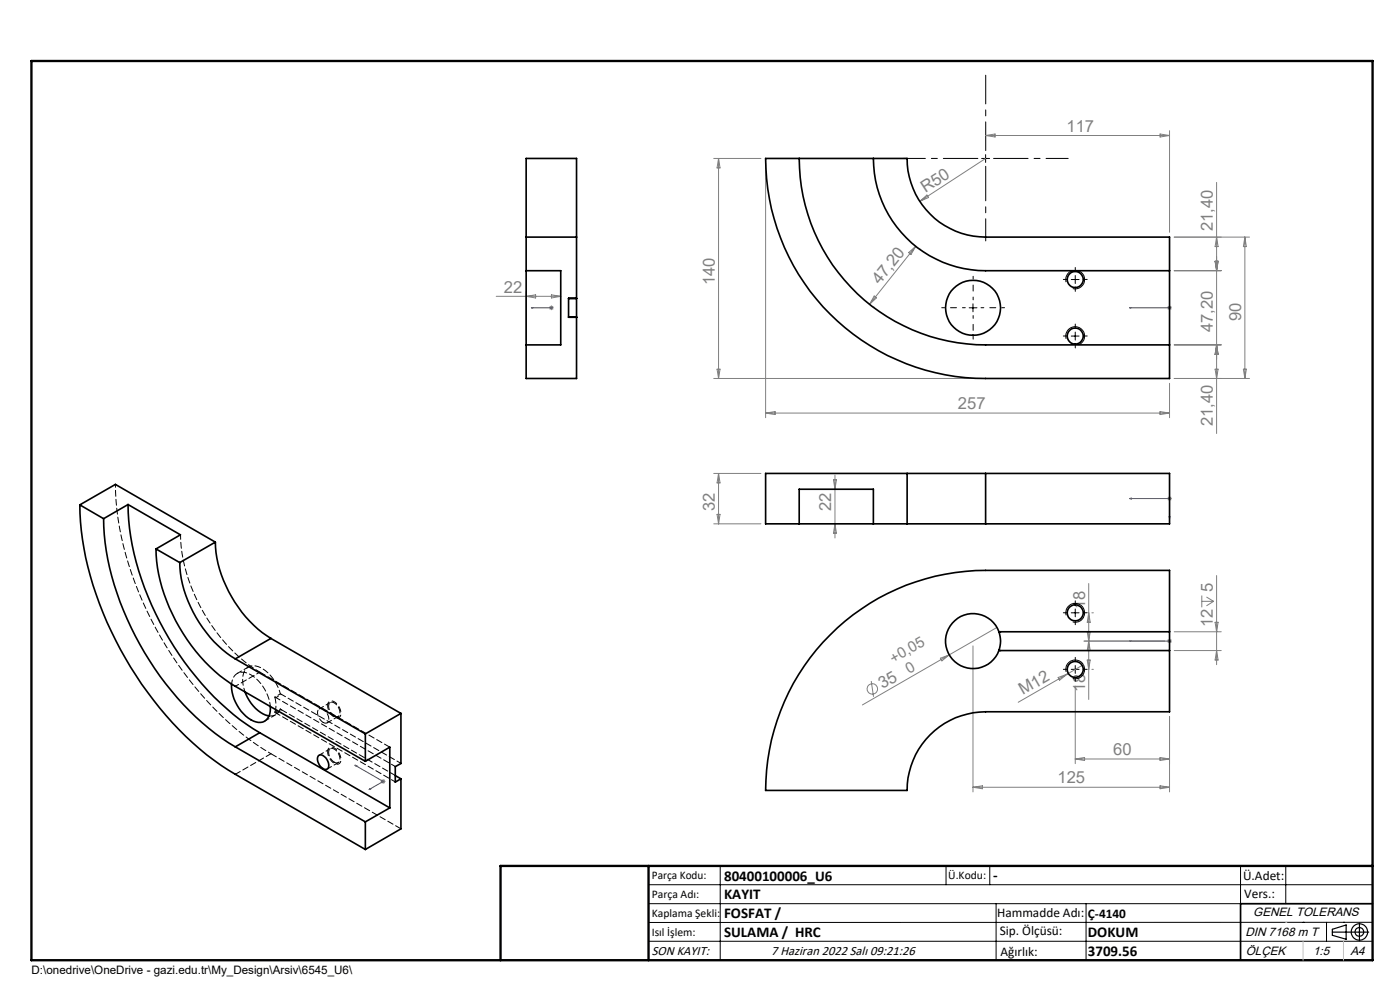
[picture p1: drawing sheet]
<svg xmlns="http://www.w3.org/2000/svg" width="297mm" height="210mm" viewBox="0 0 297 210" stroke-linecap="round" stroke-linejoin="round" font-family="sans-serif">
<g fill="none" stroke="#808080" stroke-width=".21">
<path d="M151.4 33.6h10M152.4 33.6v46.7M152.4 33.6l.4 2h-.7zM162.4 34.6v54M209.1 33.6l-14 9.1M209.1 28.7h39M209.1 28.7l2-.3v.7zM246.1 28.4l2 .3-2 .4zM248.1 27.7v21.6M258.1 38.7v53.3M192.8 53.6l1.5-1.4-1 1.8zM194.3 52.2l-9.8 12.3"/>
<path d="M195.1 52.9h.1M195.1 42.7l1.5-1.3 .4 .5zM249.1 50.3h16M249.1 57.4h10M257.8 55.4h.6l-.3 2zM258.1 50.3l.3 2h-.6zM264.1 50.3v30M264.1 50.3l.3 2h-.6zM105.3 62.9h13.7M111.6 61.9v10.3M111.6 62.9l2-.4v.7zM116.5 65.3h1"/>
<path d="M116.6 64.9l.7 .7M117 62.5l2 .4-2 .3zM117 64.8v1M117.3 64.9l-.7 .7M152.1 78.3h.7l-.4 2zM185.2 65.1h.1M185.5 62.8l.4 .4-1.4 1.3zM247.6 65.3h1M247.8 64.9l.7 .7M248.1 64.8v1M248.5 64.9l-.7 .7M249.1 73.2h10"/>
<path d="M257.8 78.3h.6l-.3 2zM258.1 73.2l.3 2h-.6zM263.8 78.3h.6l-.3 2zM151.4 80.3h56.7M162.4 87.6h85.7M162.4 87.6l2-.3v.6zM246.1 87.3l2 .3-2 .3zM248.1 81.3v7.3M249.1 80.3h16M151.4 100.4h10M151.4 111.1h10M152.1 109.1h.7l-.4 2z"/>
<path d="M152.4 100.4v10.7M152.4 100.4l.4 2h-.7zM176.8 101.8h.6l-.3 2zM177.1 100.8v13.3M177.1 111.1l.3 2h-.6zM247.6 105.8h1M247.8 105.4l.7 .7M248.1 105.3v1M248.5 105.4l-.7 .7M199.5 139.6l1.9-.7-1.6 1.3zM206.4 137v31M211.5 133.1l-28.5 16.4"/>
<path d="M230 136h17.1M230.6 134h.7l-.3 2zM231 123.8v24.6M231 136l.3 2h-.7zM231 130l.3 2h-.7zM231.6 130h.4M247.6 136h1M247.8 135.6l.7 .7M248.1 135.5v1M248.5 135.6l-.7 .7M249.1 138h10M249.1 134h10"/>
<path d="M255 126.3v2.5M255 127.6h2.5M255.9 126.6l1.6 1M257.5 127.6l-1.6 .9M257.8 132h.6l-.3 2zM258.1 138l.3 2h-.6zM258.1 122.1v18.9M184.8 144.5l.5 3.3M224.5 143.7l1.9-.7-1.6 1.3zM226.4 143l-10.4 6M228.1 145.5v16.5M229.8 141l-3.4 2"/>
<path d="M230.6 140h.7l-.3 2zM231.6 142h.4M248.1 152v16M80.8 165.8h1M80.9 165.4l.7 .7M81.3 165.3v1M81.6 165.4l-.7 .7M206.4 167h41.7M206.4 167l2-.3v.6zM228.1 161h20M228.1 161l2-.3v.6zM246.1 160.7l2 .3-2 .3z"/>
<path d="M246.1 166.7l2 .3-2 .3z"/>
<circle cx="185.1" cy="146.1" r="1.11"/>
</g>
<g fill="none" stroke="#000" stroke-width=".21">
<path d="M208.2 33.6h1.7M209.1 32.8v1.7M227.3 59.3h1.6M227.4 57.4a2.03 2.03 0 0 0-1.2 2.4M228.1 58.4v1.7M228.8 57.4a2.01 2.01 0 0 1 1.2 2.5 2.01 2.01 0 0 1-2.4 1.3M205.6 65.3h1.7M206.4 64.4v1.7M226.2 71.8a2 2 0 0 1 1.3-2.4 2 2 0 0 1 2.5 1.2 2 2 0 0 1-1.2 2.6M227.3 71.3h1.6M228.1 70.4v1.7M226.2 130.5a2 2 0 0 1 1.7-2.5 2 2 0 0 1 2.2 2.2 2 2 0 0 1-2.5 1.7"/>
<path d="M227.3 130h1.6M228.1 129.2v1.6M226.2 142.5a2 2 0 0 1 1.7-2.5 2 2 0 0 1 2.2 2.2 2 2 0 0 1-2.5 1.7M227.3 142h1.6M228.1 141.2v1.6M137.6 187.7h153.6M137.6 191.7h153.6M137.6 199.7h153.6M152.8 183.7v20M200.7 183.7v4M210 183.7v4M211.3 191.7v12"/>
<path d="M230.4 191.7v12M263.2 183.7v20M272.8 183.7v8M276.4 195.6h.1M281.4 195.6v4.1M285 195.6h.1M291.2 195.6l-153.6 .1"/>
</g>
<path d="M69.5 159.5a2.52 2.52 0 0 0 2.3 2.6 1.74 1.74 0 0 0 0-2.6l-.6-.6a.93 .93 0 0 0-1.1-.4 .93 .93 0 0 0-.6 1M69.5 149.7a2.52 2.52 0 0 0 2.3 2.6 1.74 1.74 0 0 0 0-2.6l-.6-.6a.93 .93 0 0 0-1.1-.4 .93 .93 0 0 0-.6 1" fill="none" stroke="#000" stroke-width=".21" stroke-dasharray="1.3 .6" stroke-dashoffset=".4" stroke-linecap="butt"/>
<g fill="none" stroke="#000" stroke-width=".25">
<path d="M282.6 197.7h7.8M282.6 197.1l3-.9v3l-3-.8zM288.4 195.8v3.8M106.2 203.7h185"/>
<circle cx="288.4" cy="197.7" r="1.74"/>
<circle cx="288.4" cy="197.7" r=".93"/>
</g>
<g fill="none" stroke="#00f" stroke-width=".21">
<path d="M112.7 65.3h.4h-.4M112.7 65.3h4.3M116.9 65.3h.2zM117 65.3h.1M239.6 65.3h.4h-.4M239.6 65.3h8.5M248 65.3h.2zM248.1 65.3h.1M239.6 105.8l.4-.2v.3zM239.6 105.8h8.5v4.2M248 109.6h.2l-.1 .4zM239.6 136h.4h-.4"/>
<path d="M239.6 136h8.5M248 136h.2zM248.1 136h.1M75.3 162.3l.4 .1-.2 .1zM75.3 162.3l6 3.5-3 1.7M78.5 167.3h.1l-.3 .2z"/>
</g>
<g fill="none" stroke="#000" stroke-width=".21" stroke-dasharray="15.2 1.3 1.3 1.3">
<path d="M226.4 59.3h-.8M228.1 57.6v-.9M229.8 59.3h.8M226.4 71.3h-.8M228.1 72.9v.9M228.1 69.6v-.9M228.1 60.9v.9M229.8 71.3h.8M226.4 130h-.8M228.1 128.3v-.9M228.1 131.6v.9M229.8 130h.8"/>
<path d="M226.4 142h-.8M228.1 140.3v-.9M228.1 143.6v.9M229.8 142h.8"/>
</g>
<path d="M204.8 65.3h-5M206.4 66.9v5M206.4 63.6v-5M208.1 65.3h5" fill="none" stroke="#000" stroke-width=".21" stroke-dasharray="15.2 1.3 1.3 1.3" stroke-dashoffset="14.6"/>
<path d="M209.1 31.9v-15.9" fill="none" stroke="#000" stroke-width=".21" stroke-dasharray="15.2 1.3 1.3 1.3" stroke-dashoffset="9.2"/>
<path d="M207.4 33.6h-15.8M209.1 35.3v15.8M210.8 33.6h15.8" fill="none" stroke="#000" stroke-width=".21" stroke-dasharray="15.2 1.3 1.3 1.3" stroke-dashoffset="7.9"/>
<path d="M291.2 191.7h-28v12" fill="none" stroke="#000" stroke-width=".35"/>
<path d="M6.7 12.9h284.5v190.8h-284.5zM137.6 183.7v20M291.2 183.7h-185v20" fill="none" stroke="#000" stroke-width=".5"/>
<path d="M276.4 199.7v4M285 199.7v4" fill="none" stroke="#c0c0c0" stroke-width=".21"/>
<path d="M272.8 195.6h.1" fill="none" stroke="#c0c0c0" stroke-width=".25"/>
<g fill="#00f">
<path d="M248 65.3h.2zM239.6 65.3h.4z"/>
<path d="M248 109.6l.1 .4 .1-.4zM239.6 105.8l.4 .1v-.3z"/>
<path d="M78.3 167.5l.3-.2h-.1zM75.3 162.3l.2 .2 .2-.1z"/>
<path d="M112.7 65.3h.4zM116.9 65.3h.2z"/>
<path d="M248 136h.2zM239.6 136h.4z"/>
</g>
<g fill="none" stroke="#000" stroke-width=".35">
<path d="M162.4 33.6h30a16.7 16.7 0 0 0 16.7 16.7h39v30h-39a46.7 46.7 0 0 1-46.7-46.7zM169.5 33.6a39.6 39.6 0 0 0 39.6 39.6h39M185.3 33.6a23.8 23.8 0 0 0 23.8 23.8h39M111.6 57.4v15.8M111.6 50.3v-16.7h10.7v16.7M111.6 57.4h7.4v15.8h-7.4M111.6 50.3h10.7M111.6 50.3v7.1M122.3 50.3v13M120.6 63.3h1.7M120.6 67.3h1.7M122.3 63.3v4"/>
<path d="M122.3 67.3h.1M122.3 63.3h.1M122.3 67.3v13h-10.7v-7.1M122.3 63.3h-1.7v4h1.7M16.9 107.1a66.9 66.9 0 0 0 9.7 32.5 68.5 68.5 0 0 0 21.8 23.7l29.1 16.9M16.9 107.1l5.1 2.9M16.9 107.1l7.6-4.3 21.2 12.2M22 110a57.9 57.9 0 0 0 9.7 30.1 55.9 55.9 0 0 0 18.2 18.3M27.2 107a58.1 58.1 0 0 0 9.7 30.2 55.3 55.3 0 0 0 18.2 18.2M27.2 107l11.1 6.4-5.2 3M27.2 107l-5.2 3M33.1 116.4a37.3 37.3 0 0 0 11.4 25l2.1 1.9 3.3 2.3 27.6 15.9"/>
<path d="M33.1 116.4l5 2.9M38.1 119.3a26 26 0 0 0 11.8 20.5M45.7 115a26.2 26.2 0 0 0 11.8 20.4M45.7 115l-7.6 4.3M169.5 111.1h15.8M169.5 111.1v-7.3h15.8v7.3M185.3 111.1h7.1M192.4 111.1h16.7M192.4 100.4h16.7M192.4 100.4h-30v10.7h7.1M192.4 100.4v10.7M209.1 100.4h39v10.7h-39"/>
<path d="M209.1 100.4v10.7M49.9 139.8l27.6 15.9M57.5 135.4l-7.6 4.4M57.5 135.4l27.6 15.9M176.1 134.7a46.7 46.7 0 0 1 33-13.7h39v30h-39a16.7 16.7 0 0 0-16.7 16.7h-30a46.8 46.8 0 0 1 13.7-33zM211.9 134h36.2M211.9 134a5.8 5.8 0 0 0-9-2.7 5.8 5.8 0 0 0 0 9.4 5.8 5.8 0 0 0 9-2.7M211.9 138h36.2M211.9 134a5.7 5.7 0 0 1 0 4M49.1 145.1a8.6 8.6 0 0 0 5.2 8 2.44 2.44 0 0 0 3.1-2.8l-.1-.4M49.9 158.4l27.6 15.9M52 146.7a7.6 7.6 0 0 0 5.1 5.2"/>
<path d="M55.1 155.4l27.6 16M55.1 155.4l-5.2 3M77.5 155.7v5.8M85.1 151.3l-7.6 4.4M85.1 151.3v10.7l-1.2 .6v3.3l1.2-.7M67.6 160.3a1.5 1.5 0 0 1 1.9 1.2l.2 .7a.81 .81 0 0 1-.4 1 .81 .81 0 0 1-1-.4 2.07 2.07 0 0 1-.7-2.5zM77.5 174.3v5.9M77.5 161.5l5.2-3v12.9M82.7 171.4l-5.2 2.9M83.9 164.5l1.2 .7M85.1 165.2v10.6l-7.6 4.4"/>
<circle cx="228.1" cy="59.3" r="1.69"/>
<circle cx="206.4" cy="65.3" r="5.8"/>
<circle cx="228.1" cy="71.3" r="1.69"/>
<circle cx="228.1" cy="130" r="1.69"/>
<circle cx="228.1" cy="142" r="1.69"/>
</g>
<path d="M55.1 142.6a37.5 37.5 0 0 1-15.9-22.4l-.8-4.2-.1-2.6M58.5 148l25.4 14.6M59.7 147.3l25.4 14.6M83.9 165.9l-25.4-14.7" fill="none" stroke="#000" stroke-width=".21" stroke-dasharray="1.3 .6" stroke-dashoffset=".3"/>
<path d="M57.5 159.9l27.6 15.9M58.3 151.1a5.4 5.4 0 0 0 0-3.2M58.3 147.9l.2 .1M58.5 151.2l-.2-.1M59.5 147.2l.2 .1M59.7 150.6l-.2-.2M82.7 158.5l-27.6-15.9M83.9 164.5l-24.2-13.9" fill="none" stroke="#000" stroke-width=".21" stroke-dasharray="1.3 .6"/>
<path d="M49.1 145.1a2.38 2.38 0 0 1 3.6-2.2 8.9 8.9 0 0 1 4.6 6.9" fill="none" stroke="#000" stroke-width=".21" stroke-dasharray="1.3 .6" stroke-dashoffset=".4"/>
<path d="M52.7 141.5l-2.4 1.4M56.2 153l2.3-1.4M68.6 153.2a2.26 2.26 0 0 1-1-2.7 1.46 1.46 0 0 1 2 1.1l.1 .4a.84 .84 0 0 1 0 1.1 .84 .84 0 0 1-1.1 .1M69.4 153.3l2.4-1.3M70.1 149l-2.4 1.4M70.1 158.8l-2.4 1.4M70.9 151.9a2.26 2.26 0 0 1-1-2.8 1.46 1.46 0 0 1 2 1.2l.1 .3a.84 .84 0 0 1 0 1.2 .84 .84 0 0 1-1.1 .1M69.4 163.1l2.4-1.3M70.9 161.7a2.26 2.26 0 0 1-1-2.8 1.46 1.46 0 0 1 2 1.2l.1 .3a.84 .84 0 0 1 0 1.2 .84 .84 0 0 1-1.1 .1" fill="none" stroke="#000" stroke-width=".21" stroke-dasharray="1.3 .6" stroke-dashoffset=".2"/>
<path d="M52 146.7a4.6 4.6 0 0 1 .5-5.1 3.2 3.2 0 0 1 3.9 .7 9.6 9.6 0 0 1 3.1 4.9M55.1 142.6l-5.2 3" fill="none" stroke="#000" stroke-width=".21" stroke-dasharray="1.3 .6" stroke-dashoffset=".5"/>
<path d="M24.5 102.7a67.1 67.1 0 0 0 9.6 32.6 67.9 67.9 0 0 0 23.4 24.6" fill="none" stroke="#000" stroke-width=".21" stroke-dasharray="1.3 .6" stroke-dashoffset=".6"/>
<path d="M58.3 151.1l1.2-.7M58.5 151.2l1.2-.6M58.5 148l1.2-.7M59.5 147.2l-1.2 .7" fill="none" stroke="#000" stroke-width=".21" stroke-dasharray="1.3 .6" stroke-dashoffset=".7"/>
<path d="M57.5 159.9l-7.6 4.3M59.5 150.4a2.12 2.12 0 0 1-2.4 1.4" fill="none" stroke="#000" stroke-width=".21" stroke-dasharray="1.3 .6" stroke-dashoffset=".1"/>
<g font-size="3.5" fill="#808080">
<text x="226.2" y="27.9">117</text>
<text x="196.3" y="41" transform="rotate(-33 196.3 41)">R50</text>
<text x="257.3" y="49" transform="rotate(-90 257.3 49)">21,40</text>
<text x="106.9" y="62.1">22</text>
<text x="151.7" y="60.5" transform="rotate(-90 151.7 60.5)">140</text>
<text x="186.6" y="60.5" transform="rotate(-51 186.6 60.5)">47,20</text>
<text x="257.3" y="70.5" transform="rotate(-90 257.3 70.5)">47,20</text>
<text x="263.3" y="68" transform="rotate(-90 263.3 68)">90</text>
<text x="203.2" y="86.8">257</text>
<text x="257.3" y="90.4" transform="rotate(-90 257.3 90.4)">21,40</text>
<text x="151.7" y="108.4" transform="rotate(-90 151.7 108.4)">32</text>
<text x="176.4" y="108.4" transform="rotate(-90 176.4 108.4)">22</text>
<text x="257.3" y="125.6" transform="rotate(-90 257.3 125.6)">5</text>
<text x="230.2" y="129.3" transform="rotate(-90 230.2 129.3)">18</text>
<text x="257.3" y="133.1" transform="rotate(-90 257.3 133.1)">12</text>
<text x="187.2" y="146.3" transform="rotate(-30 187.2 146.3)">35</text>
<text x="217" y="147.5" transform="rotate(-30 217 147.5)">M12</text>
<text x="230.2" y="146.8" transform="rotate(-90 230.2 146.8)">18</text>
<text x="236.2" y="160.2">60</text>
<text x="224.3" y="166.2">125</text>
</g>
<g font-size="3.2" fill="#808080">
<text x="189.5" y="140.8" transform="rotate(-30 189.5 140.8)">+0,05</text>
<text x="192.9" y="142.9" transform="rotate(-30 192.9 142.9)">0</text>
</g>
<g font-size="3.2">
<text x="153.6" y="186.8">80400100006_U6</text>
<text x="153.6" y="190.8">KAYIT</text>
<text x="210.7" y="186.6">-</text>
<text x="153.6" y="194.8">FOSFAT /</text>
<text x="153.6" y="198.8">SULAMA / HRC</text>
<text x="230.8" y="198.7">DOKUM</text>
<text x="230.8" y="202.8">3709.56</text>
</g>
<g font-size="2.8">
<text x="263.7" y="186.7">Ü.Adet:</text>
<text x="263.9" y="190.5">Vers.:</text>
<text x="211.5" y="194.5">Hammadde Adı:</text>
<text x="230.8" y="194.7">Ç-4140</text>
<text x="138.3" y="202.6">SON KAYIT:</text>
<text x="163.6" y="202.6">7 Haziran 2022 Salı 09:21:26</text>
<text x="212.1" y="198.4">Sip. Ölçüsü:</text>
<text x="212.2" y="202.7">Ağırlık:</text>
</g>
<g font-size="2.6">
<text x="265.9" y="194.4">GENEL TOLERANS</text>
<text x="264.2" y="198.5">DIN 7168 m T</text>
<text x="264.3" y="202.6">ÖLÇEK</text>
<text x="278.5" y="202.6">1:5</text>
<text x="286.5" y="202.6">A4</text>
</g>
<g font-size="2.5">
<text x="138.3" y="186.4">Parça Kodu:</text>
<text x="138.3" y="190.5">Parça Adı:</text>
<text x="201.2" y="186.5">Ü.Kodu:</text>
<text x="138.3" y="194.5">Kaplama Şekli:</text>
<text x="138.3" y="198.6">Isıl İşlem:</text>
<text x="6.7" y="206.7">D:\onedrive\OneDrive - gazi.edu.tr\My_Design\Arsiv\6545_U6\</text>
</g>
</svg>
